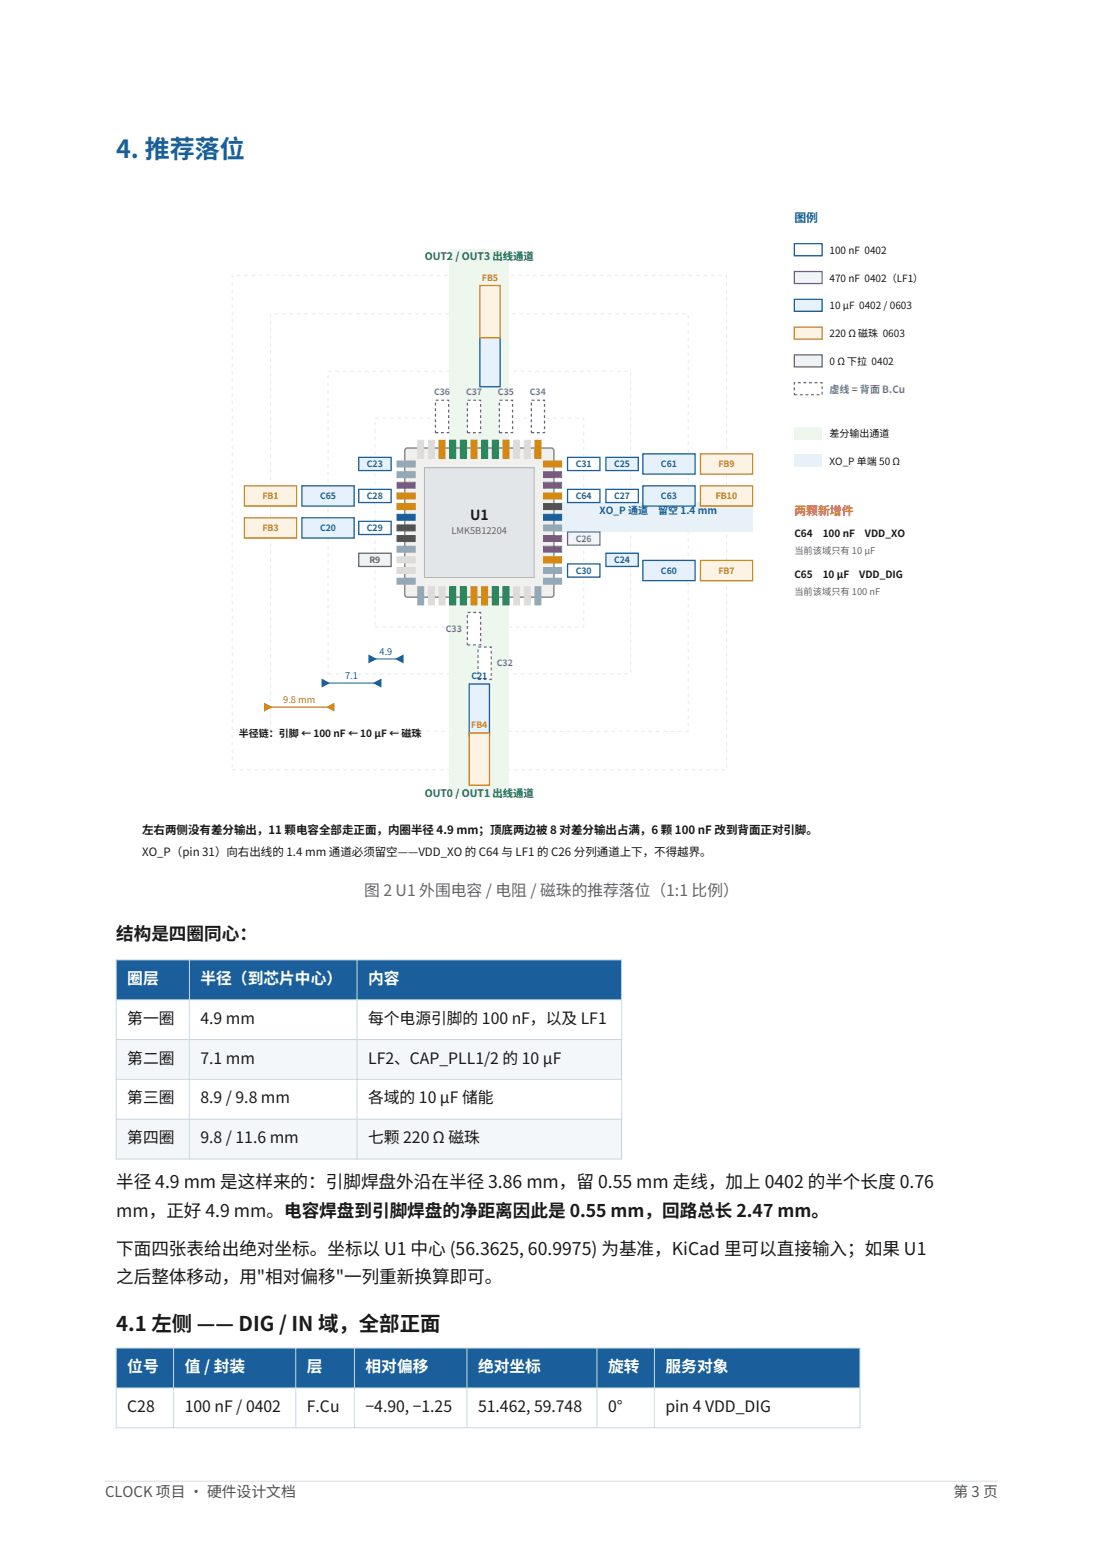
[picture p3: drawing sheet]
<svg xmlns="http://www.w3.org/2000/svg" width="210mm" height="297mm" viewBox="0 0 210 297" stroke-linecap="round" stroke-linejoin="round" font-family="sans-serif">
<path d="M20 282h170" fill="none" stroke="#d5dee7" stroke-width=".19"/>
<path d="M44.2 52.4h94.1v94.2h-94.1zM51.5 59.7h79.5v79.5h-79.5zM62.5 70.7h57.6v57.6h-57.6zM71.4 79.6h39.7v39.8h-39.7z" fill="none" stroke="#e6ebef" stroke-width=".19" stroke-dasharray=".7 .7" stroke-linecap="butt"/>
<g fill="#eef7ee">
<path d="M85.6 47.4h11.3v38.1h-11.3z" fill-rule="evenodd"/>
<path d="M85.6 113.4h11.3v38.2h-11.3z" fill-rule="evenodd"/>
</g>
<path d="M105.2 95.6h38.2v5.7h-38.2z" fill-rule="evenodd" fill="#e9f1f8"/>
<path d="M77.1 85.6l.5-.3 27.6 .1 .3 .4-.1 27.6-.5 .3-27.6-.1-.2-.4z" fill-rule="evenodd" fill="#f0f0ee" stroke="#8a8a85" stroke-width=".28"/>
<path d="M80.8 89h20.9v20.9h-20.9z" fill-rule="evenodd" fill="#e2e6e9" stroke="#a8b3bc" stroke-width=".19"/>
<g fill="#9aa7b2" stroke="#9aa7b2" stroke-width=".19">
<path d="M75.6 87.8h3.4v1.1h-3.4z" fill-rule="evenodd"/>
<path d="M75.6 89.8h3.4v1.1h-3.4z" fill-rule="evenodd"/>
<path d="M75.6 104h3.4v1.1h-3.4z" fill-rule="evenodd"/>
<path d="M75.6 110.1h3.4v1.1h-3.4z" fill-rule="evenodd"/>
<path d="M79.5 111.7h1.2v3.5h-1.2z" fill-rule="evenodd"/>
<path d="M101.8 111.7h1.2v3.5h-1.2z" fill-rule="evenodd"/>
<path d="M103.5 110.1h3.4v1.1h-3.4z" fill-rule="evenodd"/>
<path d="M103.5 108.1h3.4v1.1h-3.4z" fill-rule="evenodd"/>
<path d="M103.5 99.9h3.4v1.2h-3.4z" fill-rule="evenodd"/>
</g>
<g fill="#7d5ba6" stroke="#7d5ba6" stroke-width=".19">
<path d="M75.6 91.8h3.4v1.2h-3.4z" fill-rule="evenodd"/>
<path d="M103.5 104h3.4v1.1h-3.4z" fill-rule="evenodd"/>
<path d="M103.5 102h3.4v1.1h-3.4z" fill-rule="evenodd"/>
<path d="M103.5 91.8h3.4v1.2h-3.4z" fill-rule="evenodd"/>
<path d="M103.5 89.8h3.4v1.1h-3.4z" fill-rule="evenodd"/>
</g>
<g fill="#d68910" stroke="#d68910" stroke-width=".19">
<path d="M75.6 93.9h3.4v1.1h-3.4z" fill-rule="evenodd"/>
<path d="M75.6 95.9h3.4v1.1h-3.4z" fill-rule="evenodd"/>
<path d="M89.7 111.7h1.1v3.5h-1.1z" fill-rule="evenodd"/>
<path d="M91.7 111.7h1.1v3.5h-1.1z" fill-rule="evenodd"/>
<path d="M103.5 106h3.4v1.2h-3.4z" fill-rule="evenodd"/>
<path d="M103.5 93.9h3.4v1.1h-3.4z" fill-rule="evenodd"/>
<path d="M103.5 87.8h3.4v1.1h-3.4z" fill-rule="evenodd"/>
<path d="M101.8 83.8h1.2v3.5h-1.2z" fill-rule="evenodd"/>
<path d="M95.8 83.8h1.1v3.5h-1.1z" fill-rule="evenodd"/>
<path d="M89.7 83.8h1.1v3.5h-1.1z" fill-rule="evenodd"/>
<path d="M83.6 83.8h1.1v3.5h-1.1z" fill-rule="evenodd"/>
</g>
<g fill="#1a5f9c" stroke="#1a5f9c" stroke-width=".19">
<path d="M75.6 97.9h3.4v1.1h-3.4z" fill-rule="evenodd"/>
<path d="M103.5 97.9h3.4v1.1h-3.4z" fill-rule="evenodd"/>
</g>
<g fill="#555" stroke="#555" stroke-width=".19">
<path d="M75.6 99.9h3.4v1.2h-3.4z" fill-rule="evenodd"/>
<path d="M75.6 102h3.4v1.1h-3.4z" fill-rule="evenodd"/>
<path d="M103.5 95.9h3.4v1.1h-3.4z" fill-rule="evenodd"/>
</g>
<g fill="#dcdcdc" stroke="#dcdcdc" stroke-width=".19">
<path d="M75.6 106h3.4v1.2h-3.4z" fill-rule="evenodd"/>
<path d="M75.6 108.1h3.4v1.1h-3.4z" fill-rule="evenodd"/>
<path d="M81.6 111.7h1.1v3.5h-1.1z" fill-rule="evenodd"/>
<path d="M83.6 111.7h1.1v3.5h-1.1z" fill-rule="evenodd"/>
<path d="M97.8 111.7h1.1v3.5h-1.1z" fill-rule="evenodd"/>
<path d="M99.8 111.7h1.2v3.5h-1.2z" fill-rule="evenodd"/>
<path d="M99.8 83.8h1.2v3.5h-1.2z" fill-rule="evenodd"/>
<path d="M97.8 83.8h1.1v3.5h-1.1z" fill-rule="evenodd"/>
<path d="M81.6 83.8h1.1v3.5h-1.1z" fill-rule="evenodd"/>
<path d="M79.5 83.8h1.2v3.5h-1.2z" fill-rule="evenodd"/>
</g>
<g fill="#1e8449" stroke="#1e8449" stroke-width=".19">
<path d="M85.6 111.7h1.2v3.5h-1.2z" fill-rule="evenodd"/>
<path d="M87.7 111.7h1.1v3.5h-1.1z" fill-rule="evenodd"/>
<path d="M93.7 111.7h1.2v3.5h-1.2z" fill-rule="evenodd"/>
<path d="M95.8 111.7h1.1v3.5h-1.1z" fill-rule="evenodd"/>
<path d="M93.7 83.8h1.2v3.5h-1.2z" fill-rule="evenodd"/>
<path d="M91.7 83.8h1.1v3.5h-1.1z" fill-rule="evenodd"/>
<path d="M87.7 83.8h1.1v3.5h-1.1z" fill-rule="evenodd"/>
<path d="M85.6 83.8h1.2v3.5h-1.2z" fill-rule="evenodd"/>
</g>
<g fill="#fff" stroke="#1a5f9c" stroke-width=".25">
<path d="M68.3 93.2h6.2v2.5h-6.2z" fill-rule="evenodd"/>
<path d="M68.3 99.2h6.2v2.6h-6.2z" fill-rule="evenodd"/>
</g>
<path d="M68.3 87.1h6.2v2.5h-6.2z" fill-rule="evenodd" fill="#e6f1fb" stroke="#1a5f9c" stroke-width=".25"/>
<path d="M68.3 105.3h6.2v2.5h-6.2z" fill-rule="evenodd" fill="#f0f2f4" stroke="#666" stroke-width=".25"/>
<g fill="#e6f1fb" stroke="#1a5f9c" stroke-width=".25">
<path d="M57.5 92.5h9.9v3.8h-9.9z" fill-rule="evenodd"/>
<path d="M57.5 98.6h9.9v3.8h-9.9z" fill-rule="evenodd"/>
</g>
<g fill="#fdf3e4" stroke="#d68910" stroke-width=".25">
<path d="M46.5 92.5h10v3.8h-10z" fill-rule="evenodd"/>
<path d="M46.5 98.6h10v3.8h-10z" fill-rule="evenodd"/>
</g>
<g fill="#fff" stroke="#1a5f9c" stroke-width=".25">
<path d="M108.1 87.1h6.1v2.5h-6.1z" fill-rule="evenodd"/>
<path d="M108.1 93.2h6.1v2.5h-6.1z" fill-rule="evenodd"/>
</g>
<path d="M108.1 101.3h6.1v2.5h-6.1z" fill-rule="evenodd" fill="#f4f0fa" stroke="#7d5ba6" stroke-width=".25"/>
<path d="M108.1 107.4h6.1v2.5h-6.1z" fill-rule="evenodd" fill="#fff" stroke="#1a5f9c" stroke-width=".25"/>
<path d="M115.4 87.1h6.1v2.5h-6.1z" fill-rule="evenodd" fill="#e6f1fb" stroke="#1a5f9c" stroke-width=".25"/>
<path d="M115.4 93.2h6.1v2.5h-6.1z" fill-rule="evenodd" fill="#fff" stroke="#1a5f9c" stroke-width=".25"/>
<g fill="#e6f1fb" stroke="#1a5f9c" stroke-width=".25">
<path d="M115.4 105.3h6.1v2.5h-6.1z" fill-rule="evenodd"/>
<path d="M122.4 86.4h9.9v3.9h-9.9z" fill-rule="evenodd"/>
<path d="M122.4 92.5h9.9v3.8h-9.9z" fill-rule="evenodd"/>
<path d="M122.4 106.7h9.9v3.8h-9.9z" fill-rule="evenodd"/>
</g>
<g fill="#fdf3e4" stroke="#d68910" stroke-width=".25">
<path d="M133.4 86.4h9.9v3.9h-9.9z" fill-rule="evenodd"/>
<path d="M133.4 92.5h9.9v3.8h-9.9z" fill-rule="evenodd"/>
<path d="M133.4 106.7h9.9v3.8h-9.9z" fill-rule="evenodd"/>
</g>
<g fill="#fff" stroke="#7d5ba6" stroke-width=".25" stroke-dasharray=".6 .5" stroke-linecap="butt">
<path d="M82.9 76.2h2.5v6.2h-2.5z" fill-rule="evenodd"/>
<path d="M89 76.2h2.5v6.2h-2.5z" fill-rule="evenodd"/>
<path d="M95.1 76.2h2.5v6.2h-2.5z" fill-rule="evenodd"/>
<path d="M101.2 76.2h2.5v6.2h-2.5z" fill-rule="evenodd"/>
</g>
<path d="M91.4 63.7h3.8v9.9h-3.8z" fill-rule="evenodd" fill="#e6f1fb" stroke="#1a5f9c" stroke-width=".25"/>
<path d="M91.4 54.4h3.8v9.9h-3.8z" fill-rule="evenodd" fill="#fdf3e4" stroke="#d68910" stroke-width=".25"/>
<g fill="#fff" stroke="#7d5ba6" stroke-width=".25" stroke-dasharray=".6 .5" stroke-linecap="butt">
<path d="M89 116.6h2.5v6.2h-2.5z" fill-rule="evenodd"/>
<path d="M91 123.2h2.5v6.2h-2.5z" fill-rule="evenodd"/>
</g>
<path d="M89.3 130.2h3.9v10h-3.9z" fill-rule="evenodd" fill="#e6f1fb" stroke="#1a5f9c" stroke-width=".25"/>
<path d="M89.3 139.6h3.9v9.9h-3.9z" fill-rule="evenodd" fill="#fdf3e4" stroke="#d68910" stroke-width=".25"/>
<path d="M62.5 130h8.9M71.4 125.5h4.2" fill="none" stroke="#1a5f9c" stroke-width=".19"/>
<g fill="#1a5f9c" stroke="#1a5f9c" stroke-width=".35">
<path d="M75.6 125.5l1.1-.6v1.1z"/>
<path d="M70.3 124.9l1.1 .6-1.1 .5z"/>
<path d="M71.4 130l1-.5v1.1z"/>
<path d="M61.4 129.5l1.1 .5-1.1 .6z"/>
</g>
<path d="M51.5 134.6h11" fill="none" stroke="#d68910" stroke-width=".19"/>
<g fill="#d68910" stroke="#d68910" stroke-width=".35">
<path d="M62.5 134.6l1-.5v1.1z"/>
<path d="M50.4 134.1l1.1 .5-1.1 .6z"/>
</g>
<path d="M151.2 46.4h5.3v2.3h-5.3z" fill-rule="evenodd" fill="#fff" stroke="#1a5f9c" stroke-width=".25"/>
<path d="M151.2 51.7h5.3v2.3h-5.3z" fill-rule="evenodd" fill="#f4f0fa" stroke="#7d5ba6" stroke-width=".25"/>
<path d="M151.2 57h5.3v2.3h-5.3z" fill-rule="evenodd" fill="#e6f1fb" stroke="#1a5f9c" stroke-width=".25"/>
<path d="M151.2 62.3h5.3v2.3h-5.3z" fill-rule="evenodd" fill="#fdf3e4" stroke="#d68910" stroke-width=".25"/>
<path d="M151.2 67.6h5.3v2.3h-5.3z" fill-rule="evenodd" fill="#f0f2f4" stroke="#666" stroke-width=".25"/>
<path d="M151.2 72.9h5.3v2.3h-5.3z" fill-rule="evenodd" fill="#fff" stroke="#7d5ba6" stroke-width=".25" stroke-dasharray=".6 .5" stroke-linecap="butt"/>
<path d="M151.2 81.3h5.3v2.3h-5.3z" fill-rule="evenodd" fill="#eef7ee"/>
<path d="M151.2 86.6h5.3v2.3h-5.3z" fill-rule="evenodd" fill="#e9f1f8"/>
<path d="M22.1 182.7h96.2v7.6h-96.2z" fill-rule="evenodd" fill="#1a5f9c"/>
<path d="M22.1 190.3h96.2v7.6h-96.2z" fill-rule="evenodd" fill="#fff"/>
<path d="M22.1 197.9h96.2v7.6h-96.2z" fill-rule="evenodd" fill="#f4f7fa"/>
<path d="M22.1 205.5h96.2v7.6h-96.2z" fill-rule="evenodd" fill="#fff"/>
<path d="M22.1 213.1h96.2v7.6h-96.2z" fill-rule="evenodd" fill="#f4f7fa"/>
<path d="M22.1 182.7h96.2v38h-96.2zM22.1 190.3h96.2M22.1 197.9h96.2M36.1 182.7v38M68 182.7v38M22.1 205.5h96.2M22.1 213.1h96.2" fill="none" stroke="#c9d6e2" stroke-width=".19"/>
<path d="M22.1 256.7h141.6v7.5h-141.6z" fill-rule="evenodd" fill="#1a5f9c"/>
<path d="M22.1 264.2h141.6v7.6h-141.6z" fill-rule="evenodd" fill="#fff"/>
<path d="M22.1 256.7h141.6v15.1h-141.6zM33.1 256.7v15.1M56.3 256.7v15.1M67.5 256.7v15.1M88.9 256.7v15.1M113.7 256.7v15.1M124.6 256.7v15.1M22.1 264.2h141.6" fill="none" stroke="#c9d6e2" stroke-width=".19"/>
<text font-size="4.8" fill="#1a5f9c" x="22.1" y="30.2">4. 推荐落位</text>
<text font-size="3.9" fill="#1a1a1a" x="22.1" y="253.5">4.1 左侧 —— DIG / IN 域，全部正面</text>
<g font-size="3.4" fill="#1a1a1a">
<text x="22.1" y="178.9">结构是四圈同心：</text>
<text x="22.1" y="226.1">半径 4.9 mm 是这样来的：引脚焊盘外沿在半径 3.86 mm，留 0.55 mm 走线，加上 0402 的半个长度 0.76</text>
<text x="22.1" y="231.6">mm，正好 4.9 mm。电容焊盘到引脚焊盘的净距离因此是 0.55 mm，回路总长 2.47 mm。</text>
<text x="22.1" y="238.8">下面四张表给出绝对坐标。坐标以 U1 中心 (56.3625, 60.9975) 为基准，KiCad 里可以直接输入；如果 U1</text>
<text x="22.1" y="244.3">之后整体移动，用&quot;相对偏移&quot;一列重新换算即可。</text>
</g>
<text font-size="3" fill="#666" x="69.3" y="170.6">图 2 U1 外围电容 / 电阻 / 磁珠的推荐落位（1:1 比例）</text>
<g font-size="3" fill="#fff">
<text x="24.2" y="187.3">圈层</text>
<text x="38.2" y="187.3">半径（到芯片中心）</text>
<text x="70.1" y="187.3">内容</text>
<text x="24.2" y="261.2">位号</text>
<text x="35.2" y="261.2">值 / 封装</text>
<text x="58.4" y="261.2">层</text>
<text x="69.6" y="261.2">相对偏移</text>
<text x="91" y="261.2">绝对坐标</text>
<text x="115.8" y="261.2">旋转</text>
<text x="126.7" y="261.2">服务对象</text>
</g>
<g font-size="3" fill="#1a1a1a">
<text x="24.2" y="194.9">第一圈</text>
<text x="38.2" y="194.9">4.9 mm</text>
<text x="70.1" y="194.9">每个电源引脚的 100 nF，以及 LF1</text>
<text x="24.2" y="202.5">第二圈</text>
<text x="38.2" y="202.5">7.1 mm</text>
<text x="70.1" y="202.5">LF2、CAP_PLL1/2 的 10 µF</text>
<text x="24.2" y="210.1">第三圈</text>
<text x="38.2" y="210.1">8.9 / 9.8 mm</text>
<text x="70.1" y="210.1">各域的 10 µF 储能</text>
<text x="24.2" y="217.7">第四圈</text>
<text x="38.2" y="217.7">9.8 / 11.6 mm</text>
<text x="70.1" y="217.7">七颗 220 Ω 磁珠</text>
<text x="24.2" y="268.8">C28</text>
<text x="35.2" y="268.8">100 nF / 0402</text>
<text x="58.4" y="268.8">F.Cu</text>
<text x="69.6" y="268.8">−4.90, −1.25</text>
<text x="91" y="268.8">51.462, 59.748</text>
<text x="115.8" y="268.8">0°</text>
<text x="126.7" y="268.8">pin 4 VDD_DIG</text>
</g>
<g font-size="2.8" fill="#555">
<text x="20" y="285">CLOCK 项目 · 硬件设计文档</text>
<text x="181.5" y="285">第 3 页</text>
</g>
<text font-size="2.6" fill="#1a1a1a" x="89.5" y="99.1">U1</text>
<text font-size="2.3" fill="#1a5f9c" x="151.2" y="42.3">图例</text>
<text font-size="2.3" fill="#c0392b" x="151.2" y="98.1">两颗新增件</text>
<g font-size="2.2" fill="#1a1a1a">
<text x="27.1" y="158.8">左右两侧没有差分输出，11 颗电容全部走正面，内圈半径 4.9 mm；顶底两边被 8 对差分输出占满，6 颗 100 nF 改到背面正对引脚。</text>
<text x="27.1" y="163">XO_P（pin 31）向右出线的 1.4 mm 通道必须留空——VDD_XO 的 C64 与 LF1 的 C26 分列通道上下，不得越界。</text>
</g>
<g font-size="2" fill="#1e8449">
<text x="80.9" y="49.6">OUT2 / OUT3 出线通道</text>
<text x="80.9" y="151.8">OUT0 / OUT1 出线通道</text>
</g>
<g font-size="1.9" fill="#1a1a1a">
<text x="157.9" y="48.3">100 nF 0402</text>
<text x="157.9" y="53.6">470 nF 0402（LF1）</text>
<text x="157.9" y="58.9">10 µF 0402 / 0603</text>
<text x="157.9" y="64.2">220 Ω 磁珠 0603</text>
<text x="157.9" y="69.5">0 Ω 下拉 0402</text>
<text x="157.9" y="83.3">差分输出通道</text>
<text x="157.9" y="88.6">XO_P 单端 50 Ω</text>
<text x="151.2" y="102.3">C64　100 nF　VDD_XO</text>
<text x="151.2" y="110.1">C65　10 µF　VDD_DIG</text>
<text x="45.5" y="140.3">半径链：引脚 ← 100 nF ← 10 µF ← 磁珠</text>
</g>
<text font-size="1.9" fill="#7d5ba6" x="157.9" y="74.8">虚线 = 背面 B.Cu</text>
<text font-size="1.9" fill="#1a5f9c" x="114.2" y="97.8">XO_P 通道　留空 1.4 mm</text>
<g font-size="1.8" fill="#666">
<text x="86" y="101.7">LMK5B12204</text>
<text x="151.2" y="105.5">当前该域只有 10 µF</text>
<text x="151.2" y="113.3">当前该域只有 100 nF</text>
</g>
<g font-size="1.8" fill="#1a5f9c">
<text x="72.3" y="124.7">4.9</text>
<text x="65.7" y="129.3">7.1</text>
</g>
<text font-size="1.8" fill="#d68910" x="53.9" y="133.9">9.8 mm</text>
<g font-size="1.7" fill="#d68910">
<text x="91.8" y="53.4">FB5</text>
<text x="136.8" y="88.9">FB9</text>
<text x="50" y="95">FB1</text>
<text x="136.3" y="95">FB10</text>
<text x="50" y="101.1">FB3</text>
<text x="136.8" y="109.2">FB7</text>
<text x="89.7" y="138.6">FB4</text>
</g>
<g font-size="1.7" fill="#7d5ba6">
<text x="82.6" y="75.3">C36</text>
<text x="88.7" y="75.3">C37</text>
<text x="94.8" y="75.3">C35</text>
<text x="100.9" y="75.3">C34</text>
<text x="109.6" y="103.1">C26</text>
<text x="84.9" y="120.3">C33</text>
<text x="94.6" y="126.9">C32</text>
</g>
<g font-size="1.7" fill="#1a5f9c">
<text x="69.9" y="88.9">C23</text>
<text x="109.6" y="88.9">C31</text>
<text x="116.9" y="88.9">C25</text>
<text x="125.8" y="88.9">C61</text>
<text x="60.9" y="95">C65</text>
<text x="69.9" y="95">C28</text>
<text x="109.6" y="95">C64</text>
<text x="116.9" y="95">C27</text>
<text x="125.8" y="95">C63</text>
<text x="60.9" y="101.1">C20</text>
<text x="69.9" y="101.1">C29</text>
<text x="116.9" y="107.2">C24</text>
<text x="109.6" y="109.2">C30</text>
<text x="125.8" y="109.2">C60</text>
<text x="89.7" y="129.3">C21</text>
</g>
<text font-size="1.7" fill="#666" x="70.3" y="107.2">R9</text>
</svg>
